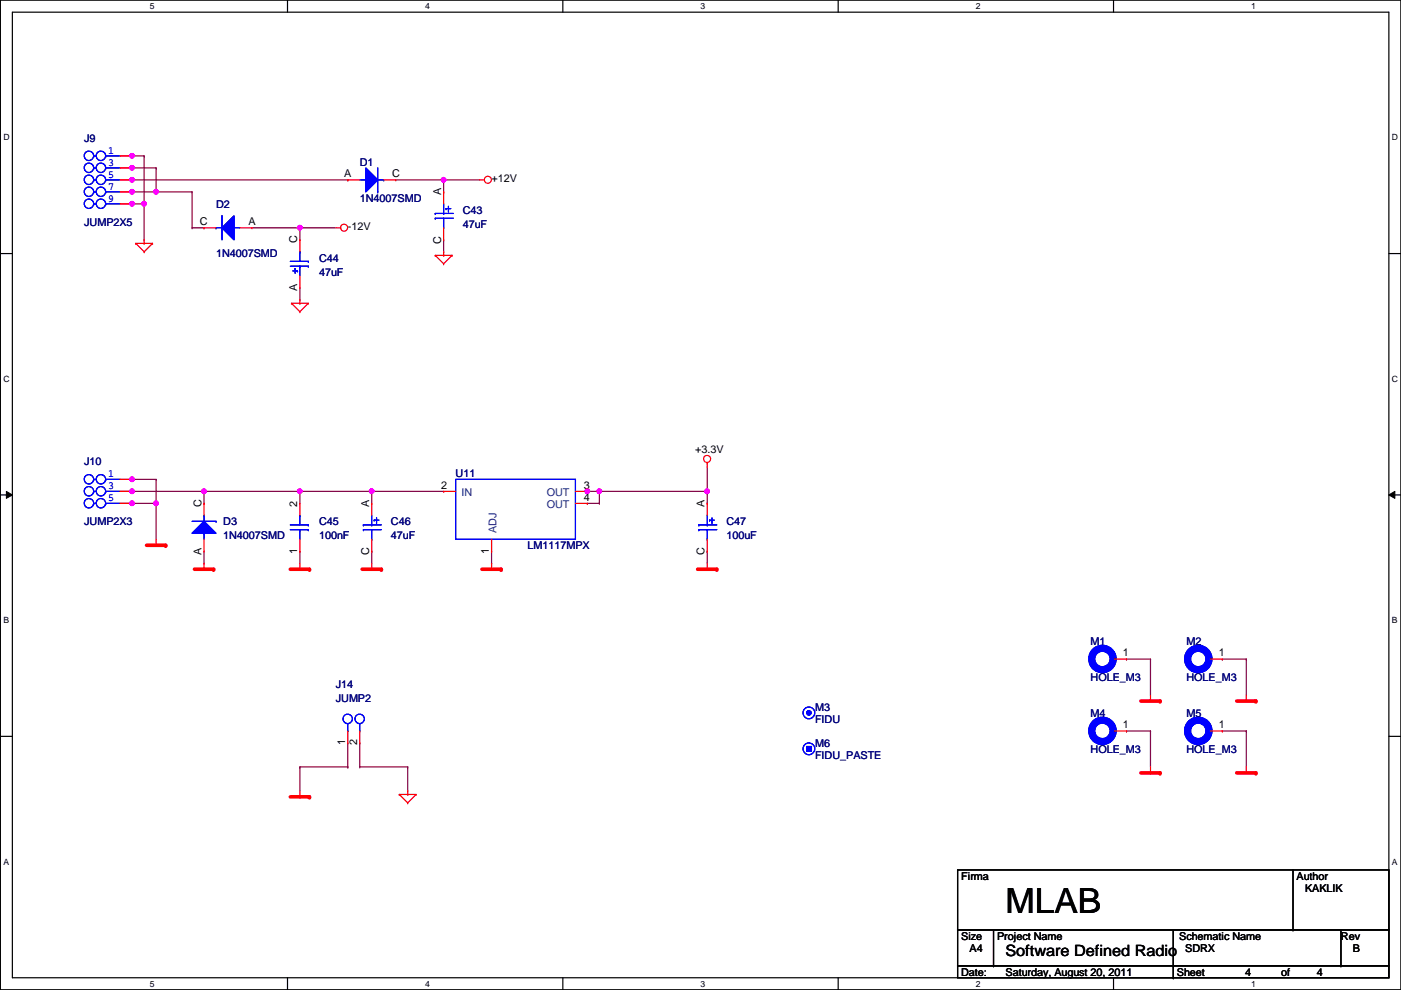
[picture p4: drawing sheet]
<svg xmlns="http://www.w3.org/2000/svg" width="297mm" height="210mm" viewBox="0 0 297 210" stroke-linecap="round" stroke-linejoin="round" font-family="sans-serif">
<path d="M.1 0h296.9v209.8h-296.9zM2.6 2.6h291.9v204.7h-291.9z" fill="none" stroke="#000" stroke-width=".25"/>
<g fill="#fff">
<path d="M31.8 .3h1v2h-1z"/>
<path d="M31.8 207.6h1v1.9h-1z"/>
</g>
<path d="M61 0v2.6M61 207.3v2.5" fill="none" stroke="#000" stroke-width=".25"/>
<g fill="#fff">
<path d="M90.1 .3h1v2h-1z"/>
<path d="M90.1 207.6h1v1.9h-1z"/>
</g>
<path d="M119.3 0v2.6M119.3 207.3v2.5" fill="none" stroke="#000" stroke-width=".25"/>
<g fill="#fff">
<path d="M148.5 .3h1v2h-1z"/>
<path d="M148.5 207.6h1v1.9h-1z"/>
</g>
<path d="M177.7 0v2.6M177.7 207.3v2.5" fill="none" stroke="#000" stroke-width=".25"/>
<g fill="#fff">
<path d="M206.9 .3h1v2h-1z"/>
<path d="M206.9 207.6h1v1.9h-1z"/>
</g>
<path d="M236.1 0v2.6M236.1 207.3v2.5" fill="none" stroke="#000" stroke-width=".25"/>
<g fill="#fff">
<path d="M265.3 .3h.9v2h-.9z"/>
<path d="M265.3 207.6h.9v1.9h-.9z"/>
<path d="M.7 28.2h1.3v1.9h-1.3z"/>
<path d="M295.1 28.2h1.3v1.9h-1.3z"/>
<path d="M.7 79.3h1.3v2h-1.3z"/>
<path d="M295.1 79.3h1.3v2h-1.3z"/>
</g>
<path d="M.1 53.8h2.5M294.5 53.8h2.5" fill="none" stroke="#000" stroke-width=".25"/>
<g fill="#fff">
<path d="M.7 130.5h1.2v2h-1.2z"/>
<path d="M295.1 130.5h1.2v2h-1.2z"/>
</g>
<path d="M.1 104.9h2.5M294.5 104.9h2.5" fill="none" stroke="#000" stroke-width=".25"/>
<path d="M1.4 104.2l1.2 .7-1.2 .8zM294.5 104.9l1.2-.7v1.5z" fill="#000"/>
<path d="M1.4 104.2l1.2 .7-1.2 .8zM294.5 104.9l1.2-.7v1.5z" fill="none" stroke="#000" stroke-width=".21"/>
<g fill="#fff">
<path d="M.7 181.7h1.2v2h-1.2z"/>
<path d="M295.1 181.7h1.2v2h-1.2z"/>
</g>
<path d="M.1 156.1h2.5M294.5 156.1h2.5" fill="none" stroke="#000" stroke-width=".25"/>
<g fill="none" stroke="#800040" stroke-width=".25">
<path d="M33.1 106.7h.1M33.1 106.7v7.6M238.8 139.7h.1M238.8 139.7h5.1M243.9 139.7h.1M243.9 139.7v7.7M259.2 139.7h.1M259.2 139.7h5M264.2 139.7h.1M264.2 139.7v7.7M238.8 155h.1M238.8 155h5.1"/>
<path d="M243.9 155h.1M243.9 155v7.6M259.2 155h.1M259.2 155h5M264.2 155h.1M264.2 155v7.6"/>
</g>
<circle cx="33.1" cy="106.7" r=".49" fill="#f0f"/>
<circle cx="33.1" cy="106.7" r=".49" fill="none" stroke="#f0f" stroke-width=".25"/>
<path d="M43.3 106.7h.1M43.3 119.4h.1M43.3 104.2v2.5M43.3 116.9v2.5M63.6 116.9h.1M63.6 104.2h.1M63.6 104.2v2.5M63.6 116.9v2.5M78.8 104.2h.1M78.8 104.2h15.3" fill="none" stroke="#800040" stroke-width=".25"/>
<circle cx="78.8" cy="104.2" r=".49" fill="#f0f"/>
<circle cx="78.8" cy="104.2" r=".49" fill="none" stroke="#f0f" stroke-width=".25"/>
<path d="M28 106.7h5.1M33.1 106.7h.1M43.3 104.2h.1M43.3 104.2h20.3M78.8 116.9h.1M78.8 116.9v2.5" fill="none" stroke="#800040" stroke-width=".25"/>
<circle cx="28" cy="106.7" r=".49" fill="#f0f"/>
<circle cx="28" cy="106.7" r=".49" fill="none" stroke="#f0f" stroke-width=".25"/>
<path d="M28 101.6h.1M28 101.6h5.1M33.1 101.6h.1M33.1 101.6v5.1" fill="none" stroke="#800040" stroke-width=".25"/>
<circle cx="28" cy="101.6" r=".49" fill="#f0f"/>
<circle cx="28" cy="101.6" r=".49" fill="none" stroke="#f0f" stroke-width=".25"/>
<path d="M28 104.2h15.3M43.3 104.2h.1" fill="none" stroke="#800040" stroke-width=".25"/>
<circle cx="28" cy="104.2" r=".49" fill="#f0f"/>
<circle cx="28" cy="104.2" r=".49" fill="none" stroke="#f0f" stroke-width=".25"/>
<circle cx="43.2" cy="104.2" r=".49" fill="#f0f"/>
<circle cx="43.2" cy="104.2" r=".49" fill="none" stroke="#f0f" stroke-width=".25"/>
<path d="M149.9 99.1v5.1M127.1 106.7h.1M127.1 104.2v2.5M149.9 104.2h.1" fill="none" stroke="#800040" stroke-width=".25"/>
<circle cx="127.1" cy="104.2" r=".49" fill="#f0f"/>
<circle cx="127.1" cy="104.2" r=".49" fill="none" stroke="#f0f" stroke-width=".25"/>
<path d="M124.5 106.7h.1M124.5 104.2h.1M124.5 106.7h2.6M124.5 104.2h2.6" fill="none" stroke="#800040" stroke-width=".25"/>
<circle cx="124.5" cy="104.2" r=".49" fill="#f0f"/>
<circle cx="124.5" cy="104.2" r=".49" fill="none" stroke="#f0f" stroke-width=".25"/>
<path d="M63.6 104.2h.1M63.6 104.2h15.2M78.8 104.2h.1M78.8 104.2v2.5" fill="none" stroke="#800040" stroke-width=".25"/>
<circle cx="63.6" cy="104.2" r=".49" fill="#f0f"/>
<circle cx="63.6" cy="104.2" r=".49" fill="none" stroke="#f0f" stroke-width=".25"/>
<path d="M104.2 119.4h.1M104.2 116.9v2.5M127.1 104.2h.1M127.1 104.2h22.8M149.9 116.9h.1M149.9 116.9v2.5" fill="none" stroke="#800040" stroke-width=".25"/>
<circle cx="149.9" cy="104.2" r=".49" fill="#f0f"/>
<circle cx="149.9" cy="104.2" r=".49" fill="none" stroke="#f0f" stroke-width=".25"/>
<path d="M28 33.1h2.6M30.6 33.1h.1M149.9 106.7h.1M149.9 104.2v2.5M63.6 162.6h.1M63.6 162.6v5.1M63.6 162.6h10.1M73.7 162.6h.1M76.3 162.6h10.1M86.4 162.6h.1M86.4 167.7h.1M86.4 162.6v5.1" fill="none" stroke="#800040" stroke-width=".25"/>
<circle cx="28" cy="33" r=".49" fill="#f0f"/>
<circle cx="28" cy="33" r=".49" fill="none" stroke="#f0f" stroke-width=".25"/>
<path d="M30.6 33.1v10.1M30.6 43.2h.1" fill="none" stroke="#800040" stroke-width=".25"/>
<circle cx="30.5" cy="43.2" r=".49" fill="#f0f"/>
<circle cx="30.5" cy="43.2" r=".49" fill="none" stroke="#f0f" stroke-width=".25"/>
<path d="M28 43.2h2.6M30.6 43.2h.1" fill="none" stroke="#800040" stroke-width=".25"/>
<circle cx="28" cy="43.2" r=".49" fill="#f0f"/>
<circle cx="28" cy="43.2" r=".49" fill="none" stroke="#f0f" stroke-width=".25"/>
<path d="M28 38.1h45.7M73.7 38.1h.1M30.6 50.8h.1M30.6 43.2v7.6" fill="none" stroke="#800040" stroke-width=".25"/>
<circle cx="28" cy="38.1" r=".49" fill="#f0f"/>
<circle cx="28" cy="38.1" r=".49" fill="none" stroke="#f0f" stroke-width=".25"/>
<path d="M28 35.6h5.1M33.1 35.6h.1" fill="none" stroke="#800040" stroke-width=".25"/>
<circle cx="28" cy="35.6" r=".49" fill="#f0f"/>
<circle cx="28" cy="35.6" r=".49" fill="none" stroke="#f0f" stroke-width=".25"/>
<path d="M33.1 35.6v5.1M28 40.7h.1M28 40.7h5.1M33.1 40.7h.1" fill="none" stroke="#800040" stroke-width=".25"/>
<circle cx="28" cy="40.7" r=".49" fill="#f0f"/>
<circle cx="28" cy="40.7" r=".49" fill="none" stroke="#f0f" stroke-width=".25"/>
<path d="M33.1 40.7h7.6M40.7 40.7h.1" fill="none" stroke="#800040" stroke-width=".25"/>
<circle cx="33.1" cy="40.7" r=".49" fill="#f0f"/>
<circle cx="33.1" cy="40.7" r=".49" fill="none" stroke="#f0f" stroke-width=".25"/>
<path d="M40.7 48.3h.1M40.7 40.7v7.6M40.7 48.3h2.6M43.3 48.3h.1M53.4 48.3h10.2M63.6 48.3h.1" fill="none" stroke="#800040" stroke-width=".25"/>
<circle cx="63.6" cy="48.3" r=".49" fill="#f0f"/>
<circle cx="63.6" cy="48.3" r=".49" fill="none" stroke="#f0f" stroke-width=".25"/>
<path d="M83.9 38.1h17.8M94.1 38.1h.1M94.1 38.1v2.6M63.6 50.8h.1M63.6 48.3v2.5M94.1 40.7h.1M94.1 53.4h.1M94.1 50.8v2.6M63.6 63.5h.1M63.6 61v2.5" fill="none" stroke="#800040" stroke-width=".25"/>
<circle cx="94" cy="38.1" r=".49" fill="#f0f"/>
<circle cx="94" cy="38.1" r=".49" fill="none" stroke="#f0f" stroke-width=".25"/>
<path d="M63.6 48.3h.1M63.6 48.3h7.6M73.7 157.5v5.1M76.3 157.5v5.1M73.7 162.6h.1M76.3 162.6h.1" fill="none" stroke="#800040" stroke-width=".25"/>
<path d="M243.9 148.6h.1M243.9 147.4v1.2" fill="none" stroke="#f00" stroke-width=".25"/>
<path d="M241.9 148.6h4.1" fill="none" stroke="#f00" stroke-width=".76"/>
<circle cx="246" cy="148.6" r=".38" fill="#f00"/>
<path d="M243.9 163.9h.1M243.9 162.6v1.3" fill="none" stroke="#f00" stroke-width=".25"/>
<path d="M241.9 163.9h4.1" fill="none" stroke="#f00" stroke-width=".76"/>
<circle cx="246" cy="163.9" r=".38" fill="#f00"/>
<path d="M264.2 163.9h.1M264.2 162.6v1.3" fill="none" stroke="#f00" stroke-width=".25"/>
<path d="M262.2 163.9h4.1" fill="none" stroke="#f00" stroke-width=".76"/>
<circle cx="266.3" cy="163.9" r=".38" fill="#f00"/>
<path d="M264.2 148.6h.1M264.2 147.4v1.2" fill="none" stroke="#f00" stroke-width=".25"/>
<path d="M262.2 148.6h4.1" fill="none" stroke="#f00" stroke-width=".76"/>
<circle cx="266.3" cy="148.6" r=".38" fill="#f00"/>
<path d="M33.1 115.6h.1M33.1 114.3v1.3" fill="none" stroke="#f00" stroke-width=".25"/>
<path d="M31.1 115.6h4" fill="none" stroke="#f00" stroke-width=".76"/>
<circle cx="35.1" cy="115.6" r=".38" fill="#f00"/>
<path d="M43.3 119.4v1.3M43.3 120.7h.1" fill="none" stroke="#f00" stroke-width=".25"/>
<path d="M41.2 120.7h4.1" fill="none" stroke="#f00" stroke-width=".76"/>
<circle cx="45.3" cy="120.7" r=".38" fill="#f00"/>
<path d="M78.8 119.4v1.3M78.8 120.7h.1" fill="none" stroke="#f00" stroke-width=".25"/>
<path d="M76.8 120.7h4.1" fill="none" stroke="#f00" stroke-width=".76"/>
<circle cx="80.9" cy="120.7" r=".38" fill="#f00"/>
<path d="M63.6 119.4v1.3M63.6 120.7h.1" fill="none" stroke="#f00" stroke-width=".25"/>
<path d="M61.5 120.7h4.1" fill="none" stroke="#f00" stroke-width=".76"/>
<circle cx="65.6" cy="120.7" r=".38" fill="#f00"/>
<g fill="none" stroke="#f00" stroke-width=".25">
<path d="M149.9 98.1h.1M149.9 98.1v1M104.2 119.4v1.3M104.2 120.7h.1"/>
<circle cx="149.9" cy="97.3" r=".75"/>
</g>
<path d="M102.2 120.7h4.1" fill="none" stroke="#f00" stroke-width=".76"/>
<circle cx="106.3" cy="120.7" r=".38" fill="#f00"/>
<path d="M149.9 119.4v1.3M149.9 120.7h.1" fill="none" stroke="#f00" stroke-width=".25"/>
<path d="M147.9 120.7h4.1" fill="none" stroke="#f00" stroke-width=".76"/>
<circle cx="152" cy="120.7" r=".38" fill="#f00"/>
<g fill="none" stroke="#f00" stroke-width=".25">
<path d="M28.8 51.6h.1M28.8 51.6h3.5M28.8 51.6l1.8 1.8M30.6 51.6h.1M30.6 53.4h.1M30.6 50.8v.8M32.3 51.6h.1M32.3 51.6l-1.7 1.8M63.6 169h.1M63.6 167.7v1.3M84.7 168.4h.1M84.7 168.4h3.5"/>
<path d="M84.7 168.4l1.7 1.8M86.4 168.4h.1M86.4 170.2h.1M86.4 167.7v.7M88.2 168.4h.1M88.2 168.4l-1.8 1.8"/>
</g>
<path d="M61.5 169h4.1" fill="none" stroke="#f00" stroke-width=".76"/>
<circle cx="65.6" cy="169" r=".38" fill="#f00"/>
<g fill="none" stroke="#f00" stroke-width=".25">
<path d="M101.7 38.1h1M102.7 38.1h.1M71.2 48.3h1M72.2 48.3h.1M92.3 54.1h.1M92.3 54.1h3.5M92.3 54.1l1.8 1.8M94.1 54.1h.1M94.1 55.9h.1M94.1 53.4v.7M95.8 54.1h.1M95.8 54.1l-1.7 1.8"/>
<path d="M61.8 64.3h.1M61.8 64.3h3.6M61.8 64.3l1.8 1.8M63.6 64.3h.1M63.6 66.1h.1M63.6 63.5v.8M65.4 64.3h.1M65.4 64.3l-1.8 1.8M149.9 106.7h.1M149.9 116.9h.1M149.9 106.7v2.6M149.9 114.3v2.6"/>
<path d="M73.7 157.5h.1M73.7 155v2.5M76.3 157.5h.1M76.3 155v2.5"/>
<circle cx="103.4" cy="38.1" r=".75"/>
<circle cx="73" cy="48.3" r=".75"/>
</g>
<path d="M203 184.4h91.5v12.7h-91.5zM203 197.1h91.5v7.7h-91.5zM210.6 197.1v7.7M248.7 197.1v10.2M274.1 197.1h.1M274.1 184.4v12.7M284.3 197.1v7.7M203 204.8h91.5v2.5h-91.5zM210.6 204.8h.1M248.7 204.8h.1M248.7 207.3h.1M284.3 204.8h.1" fill="none" stroke="#000" stroke-width=".25"/>
<g fill="none" stroke="#00f" stroke-width=".25">
<path d="M148.2 111.3h.1M148.2 112.3h.1M148.2 111.3h3.8M148.2 112.3h3.8M149.9 111.3h.1M149.9 114.3h.1M149.9 109.3v2M149.9 112.3v2M150.4 110.3h.1M150.4 110.3h1.1M151 110.8h.1M151 109.8v1"/>
<path d="M73.7 155h.1M73.7 153.5v1.5M76.3 155h.1M76.3 153.5v1.5"/>
<circle cx="73.7" cy="152.4" r="1"/>
<circle cx="76.3" cy="152.4" r="1"/>
</g>
<circle cx="171.5" cy="151.1" r=".49" fill="#00f"/>
<g fill="none" stroke="#00f" stroke-width=".25">
<circle cx="171.5" cy="151.1" r=".49"/>
<circle cx="171.5" cy="151.1" r="1.25"/>
</g>
<circle cx="171.5" cy="151.1" r=".49" fill="#00f"/>
<g fill="none" stroke="#00f" stroke-width=".25">
<path d="M40.7 110.5h5.1M43.3 109.3h.1M43.3 109.3v1.2M45.8 110.5h.1M256.4 155h.1M256.4 155h.2"/>
<circle cx="171.5" cy="151.1" r=".49"/>
<circle cx="171.5" cy="151.1" r="1.25"/>
</g>
<circle cx="254.1" cy="155" r="2.27" fill="none" stroke="#00f" stroke-width="1.5"/>
<path d="M256.6 155h2.6M259.2 155h.1" fill="none" stroke="#f00" stroke-width=".25"/>
<path d="M43.3 110.5l2.5 2.6h-5.1z" fill="#00f"/>
<path d="M40.7 110.5h5.1M43.3 110.5l2.5 2.6h-5.1zM43.3 113.1h.1M43.3 109.3h.1M43.3 109.3v1.2M43.3 113.1v1.2M45.8 110.5h.1" fill="none" stroke="#00f" stroke-width=".25"/>
<path d="M43.3 110.5l2.5 2.6h-5.1z" fill="#00f"/>
<g fill="none" stroke="#00f" stroke-width=".25">
<path d="M43.3 110.5l2.5 2.6h-5.1zM43.3 113.1h.1M43.3 113.1v1.2"/>
<circle cx="171.5" cy="158.8" r="1.25"/>
</g>
<path d="M43.3 116.9h.1M43.3 106.7h.1M43.3 106.7v2.6M43.3 114.3v2.6" fill="none" stroke="#f00" stroke-width=".25"/>
<path d="M171 158.3h1v1h-1z" fill-rule="evenodd" fill="#00f"/>
<g fill="none" stroke="#00f" stroke-width=".25">
<path d="M171 158.3h1v1h-1z"/>
<circle cx="171.5" cy="158.8" r="1.25"/>
</g>
<path d="M171 158.3h1v1h-1z" fill-rule="evenodd" fill="#00f"/>
<g fill="none" stroke="#00f" stroke-width=".25">
<path d="M19.9 33.1h.1M19.9 35.6h.1M19.9 38.1h.1M19.9 33.1h.5M19.9 35.6h.5M19.9 38.1h.5M22.4 33.1h.1M22.4 35.6h.1M22.4 38.1h.1M22.4 33.1h3.1M22.4 35.6h3.1M22.4 38.1h3.1"/>
<path d="M19.9 40.7h.1M19.9 43.2h.1M19.9 40.7h.5M19.9 43.2h.5M22.4 40.7h.1M22.4 43.2h.1M22.4 40.7h3.1M22.4 43.2h3.1M45.8 48.3h.1M45.8 48.3h1.3M47.1 45.8h.1M47.1 45.8v5"/>
<path d="M92.3 45.3h.1M92.3 46.3h.1M92.3 45.3h3.8M92.3 46.3h3.8M94.1 45.3h.1M94.1 48.3h.1M94.1 43.2v2.1M94.1 46.3v2M94.6 44.2h.1M94.6 44.2h1M95.1 44.7h.1M95.1 43.7v1"/>
<path d="M19.9 101.6h.1M19.9 104.2h.1M19.9 106.7h.1M19.9 101.6h.5M19.9 104.2h.5M19.9 106.7h.5M22.4 101.6h.1M22.4 104.2h.1M22.4 106.7h.1M22.4 101.6h3.1M22.4 104.2h3.1M22.4 106.7h3.1"/>
<path d="M77 111.3h.1M77 112.3h.1M77 111.3h3.9M77 112.3h3.9M78.8 111.3h.1M78.8 114.3h.1M78.8 109.3v2M78.8 112.3v2M79.3 110.3h.1M79.3 110.3h1M79.8 110.8h.1M79.8 109.8v1"/>
<path d="M96.6 101.6h25.4v12.7h-25.4zM256.4 139.7h.1M256.4 139.7h.2M171 158.3h1v1h-1zM236 155h.1M236 155h.3"/>
<circle cx="18.9" cy="33" r="1"/>
<circle cx="18.9" cy="38.1" r="1"/>
<circle cx="18.9" cy="35.6" r="1"/>
<circle cx="21.4" cy="33" r="1"/>
<circle cx="21.4" cy="38.1" r="1"/>
<circle cx="21.4" cy="35.6" r="1"/>
<circle cx="18.9" cy="40.7" r="1"/>
<circle cx="18.9" cy="43.2" r="1"/>
<circle cx="21.4" cy="40.7" r="1"/>
<circle cx="21.4" cy="43.2" r="1"/>
<circle cx="18.9" cy="101.6" r="1"/>
<circle cx="18.9" cy="104.2" r="1"/>
<circle cx="18.9" cy="106.7" r="1"/>
<circle cx="21.4" cy="101.6" r="1"/>
<circle cx="21.4" cy="104.2" r="1"/>
<circle cx="21.4" cy="106.7" r="1"/>
</g>
<g fill="none" stroke="#f00" stroke-width=".25">
<path d="M25.5 33.1h2.5M25.5 35.6h2.5M25.5 38.1h2.5M28 33.1h.1M28 35.6h.1M28 38.1h.1M25.5 40.7h2.5M25.5 43.2h2.5M28 40.7h.1M28 43.2h.1M94.1 40.7h.1M94.1 50.8h.1"/>
<path d="M94.1 40.7v2.5M94.1 48.3v2.5M25.5 101.6h2.5M25.5 104.2h2.5M25.5 106.7h2.5M28 101.6h.1M28 104.2h.1M28 106.7h.1M78.8 106.7h.1M78.8 116.9h.1M78.8 106.7v2.6M78.8 114.3v2.6"/>
<path d="M94.1 104.2h.1M94.1 104.2h2.5M104.2 116.9h.1M104.2 114.3v2.6M122 104.2h2.5M122 106.7h2.5M124.5 104.2h.1M124.5 106.7h.1M256.6 139.7h2.6M259.2 139.7h.1M236.3 155h2.5M238.8 155h.1"/>
</g>
<g fill="none" stroke="#00f" stroke-width="1.5">
<circle cx="254.1" cy="139.7" r="2.27"/>
<circle cx="233.7" cy="155" r="2.27"/>
</g>
<path d="M49.6 45.8v5l-2.5-2.5z" fill="#00f"/>
<path d="M45.8 48.3h.1M45.8 48.3h1.3M47.1 45.8h.1M47.1 45.8v5M49.6 45.8v5l-2.5-2.5zM49.6 48.3h.1M49.6 48.3h1.3" fill="none" stroke="#00f" stroke-width=".25"/>
<path d="M49.6 45.8v5l-2.5-2.5z" fill="#00f"/>
<g fill="none" stroke="#00f" stroke-width=".25">
<path d="M80.1 35.6v5.1M80.1 38.1h1.3M81.4 38.1h.1M49.6 45.8v5l-2.5-2.5zM49.6 48.3h.1M49.6 48.3h1.3M61.5 56.4h3.9M61.5 55.4h3.9M62.1 57.4h1M62.6 56.9h.1M62.6 56.9v1.1M63.1 57.4h.1"/>
<path d="M63.6 56.4h.1M63.6 53.4h.1M63.6 53.4v2M63.6 56.4v2.1M65.4 56.4h.1M65.4 55.4h.1M80.1 40.7h.1"/>
</g>
<path d="M43.3 48.3h.1M43.3 48.3h2.5M50.9 48.3h2.5M53.4 48.3h.1M63.6 50.8h.1M63.6 50.8v2.6M63.6 58.5v2.5M63.6 61h.1" fill="none" stroke="#f00" stroke-width=".25"/>
<path d="M77.6 35.6l2.5 2.5-2.5 2.6z" fill="#00f"/>
<path d="M76.3 38.1h1.3M77.6 35.6l2.5 2.5-2.5 2.6zM77.6 38.1h.1M80.1 38.1h1.3M80.1 35.6v5.1M81.4 38.1h.1M80.1 40.7h.1" fill="none" stroke="#00f" stroke-width=".25"/>
<path d="M77.6 35.6l2.5 2.5-2.5 2.6z" fill="#00f"/>
<g fill="none" stroke="#00f" stroke-width=".25">
<path d="M76.3 38.1h1.3M77.6 35.6l2.5 2.5-2.5 2.6zM77.6 38.1h.1M61.5 112.3h3.9M61.5 111.3h3.9M63.6 112.3h.1M63.6 109.3h.1M63.6 109.3v2M63.6 112.3v2M65.4 112.3h.1M65.4 111.3h.1M236 139.7h.1"/>
<path d="M236 139.7h.3"/>
</g>
<path d="M73.7 38.1h.1M73.7 38.1h2.6M81.4 38.1h2.5M83.9 38.1h.1M63.6 116.9h.1M63.6 106.7h.1M63.6 106.7v2.6M63.6 114.3v2.6M236.3 139.7h2.5M238.8 139.7h.1" fill="none" stroke="#f00" stroke-width=".25"/>
<circle cx="233.7" cy="139.7" r="2.27" fill="none" stroke="#00f" stroke-width="1.5"/>
<circle cx="33.1" cy="106.7" r=".49" fill="#f0f"/>
<circle cx="33.1" cy="106.7" r=".49" fill="none" stroke="#f0f" stroke-width=".25"/>
<circle cx="78.8" cy="104.2" r=".49" fill="#f0f"/>
<circle cx="78.8" cy="104.2" r=".49" fill="none" stroke="#f0f" stroke-width=".25"/>
<circle cx="28" cy="106.7" r=".49" fill="#f0f"/>
<circle cx="28" cy="106.7" r=".49" fill="none" stroke="#f0f" stroke-width=".25"/>
<circle cx="28" cy="101.6" r=".49" fill="#f0f"/>
<circle cx="28" cy="101.6" r=".49" fill="none" stroke="#f0f" stroke-width=".25"/>
<circle cx="28" cy="104.2" r=".49" fill="#f0f"/>
<circle cx="28" cy="104.2" r=".49" fill="none" stroke="#f0f" stroke-width=".25"/>
<circle cx="43.2" cy="104.2" r=".49" fill="#f0f"/>
<circle cx="43.2" cy="104.2" r=".49" fill="none" stroke="#f0f" stroke-width=".25"/>
<circle cx="127.1" cy="104.2" r=".49" fill="#f0f"/>
<circle cx="127.1" cy="104.2" r=".49" fill="none" stroke="#f0f" stroke-width=".25"/>
<circle cx="124.5" cy="104.2" r=".49" fill="#f0f"/>
<circle cx="124.5" cy="104.2" r=".49" fill="none" stroke="#f0f" stroke-width=".25"/>
<circle cx="63.6" cy="104.2" r=".49" fill="#f0f"/>
<circle cx="63.6" cy="104.2" r=".49" fill="none" stroke="#f0f" stroke-width=".25"/>
<circle cx="149.9" cy="104.2" r=".49" fill="#f0f"/>
<circle cx="149.9" cy="104.2" r=".49" fill="none" stroke="#f0f" stroke-width=".25"/>
<circle cx="28" cy="33" r=".49" fill="#f0f"/>
<circle cx="28" cy="33" r=".49" fill="none" stroke="#f0f" stroke-width=".25"/>
<circle cx="30.5" cy="43.2" r=".49" fill="#f0f"/>
<circle cx="30.5" cy="43.2" r=".49" fill="none" stroke="#f0f" stroke-width=".25"/>
<circle cx="28" cy="43.2" r=".49" fill="#f0f"/>
<circle cx="28" cy="43.2" r=".49" fill="none" stroke="#f0f" stroke-width=".25"/>
<circle cx="28" cy="38.1" r=".49" fill="#f0f"/>
<circle cx="28" cy="38.1" r=".49" fill="none" stroke="#f0f" stroke-width=".25"/>
<circle cx="28" cy="35.6" r=".49" fill="#f0f"/>
<circle cx="28" cy="35.6" r=".49" fill="none" stroke="#f0f" stroke-width=".25"/>
<circle cx="28" cy="40.7" r=".49" fill="#f0f"/>
<circle cx="28" cy="40.7" r=".49" fill="none" stroke="#f0f" stroke-width=".25"/>
<circle cx="33.1" cy="40.7" r=".49" fill="#f0f"/>
<circle cx="33.1" cy="40.7" r=".49" fill="none" stroke="#f0f" stroke-width=".25"/>
<circle cx="63.6" cy="48.3" r=".49" fill="#f0f"/>
<circle cx="63.6" cy="48.3" r=".49" fill="none" stroke="#f0f" stroke-width=".25"/>
<circle cx="94" cy="38.1" r=".49" fill="#f0f"/>
<circle cx="94" cy="38.1" r=".49" fill="none" stroke="#f0f" stroke-width=".25"/>
<text font-size="7.4" x="213.2" y="193.6">MLAB</text>
<text font-size="3.3" x="213.2" y="202.6">Software Defined Radio</text>
<g font-size="2.3" fill="#000080">
<text x="17.9" y="30.1">J9</text>
<text x="76.3" y="35.1">D1</text>
<text x="17.9" y="47.8">JUMP2X5</text>
<text x="45.8" y="44">D2</text>
<text x="76.3" y="42.8">1N4007SMD</text>
<text x="98.1" y="45.3">C43</text>
<text x="98.1" y="48.3">47uF</text>
<text x="45.8" y="54.4">1N4007SMD</text>
<text x="67.6" y="55.5">C44</text>
<text x="67.6" y="58.5">47uF</text>
<text x="17.9" y="98.6">J10</text>
<text x="96.6" y="101.2">U11</text>
<text x="17.9" y="111.3">JUMP2X3</text>
<text x="47.3" y="111.3">D3</text>
<text x="67.6" y="111.3">C45</text>
<text x="82.9" y="111.3">C46</text>
<text x="154" y="111.3">C47</text>
<text x="47.3" y="114.4">1N4007SMD</text>
<text x="67.6" y="114.4">100nF</text>
<text x="82.9" y="114.4">47uF</text>
<text x="111.8" y="116.4">LM1117MPX</text>
<text x="154" y="114.4">100uF</text>
<text x="231.2" y="136.7">M1</text>
<text x="251.5" y="136.7">M2</text>
<text x="71.2" y="145.9">J14</text>
<text x="71.2" y="148.9">JUMP2</text>
<text x="231.2" y="144.4">HOLE_M3</text>
<text x="251.5" y="144.4">HOLE_M3</text>
<text x="172.8" y="150.7">M3</text>
<text x="172.8" y="153.2">FIDU</text>
<text x="231.2" y="152">M4</text>
<text x="251.5" y="152">M5</text>
<text x="172.8" y="158.3">M6</text>
<text x="172.8" y="160.9">FIDU_PASTE</text>
<text x="231.2" y="159.6">HOLE_M3</text>
<text x="251.5" y="159.6">HOLE_M3</text>
</g>
<g font-size="2.3" fill="#00f">
<text x="22.9" y="32.6">1</text>
<text x="22.9" y="35.2">3</text>
<text x="22.9" y="37.7">5</text>
<text x="22.9" y="40.3">7</text>
<text x="22.9" y="42.8">9</text>
<text x="22.9" y="101.2">1</text>
<text x="22.9" y="103.8">3</text>
<text x="22.9" y="106.3">5</text>
</g>
<g font-size="2.3">
<text x="73" y="37.6">A</text>
<text x="83.1" y="37.6">C</text>
<text x="93.5" y="41.4" transform="rotate(-90 93.5 41.4)">A</text>
<text x="104.2" y="38.7">+12V</text>
<text x="42.4" y="47.8">C</text>
<text x="52.7" y="47.8">A</text>
<text x="63" y="51.6" transform="rotate(-90 63 51.6)">C</text>
<text x="73.7" y="48.9">-12V</text>
<text x="93.5" y="51.7" transform="rotate(-90 93.5 51.7)">C</text>
<text x="63" y="61.8" transform="rotate(-90 63 61.8)">A</text>
<text x="147.4" y="96.1">+3.3V</text>
<text x="42.7" y="107.5" transform="rotate(-90 42.7 107.5)">C</text>
<text x="63" y="107.5" transform="rotate(-90 63 107.5)">2</text>
<text x="78.3" y="107.5" transform="rotate(-90 78.3 107.5)">A</text>
<text x="93.6" y="103.6">2</text>
<text x="123.8" y="103.6">3</text>
<text x="123.8" y="106.2">4</text>
<text x="149.4" y="107.5" transform="rotate(-90 149.4 107.5)">A</text>
<text x="42.7" y="117.6" transform="rotate(-90 42.7 117.6)">A</text>
<text x="63" y="117.4" transform="rotate(-90 63 117.4)">1</text>
<text x="78.3" y="117.8" transform="rotate(-90 78.3 117.8)">C</text>
<text x="103.7" y="117.4" transform="rotate(-90 103.7 117.4)">1</text>
<text x="149.4" y="117.8" transform="rotate(-90 149.4 117.8)">C</text>
<text x="238.1" y="139.2">1</text>
<text x="258.4" y="139.2">1</text>
<text x="238.1" y="154.4">1</text>
<text x="258.4" y="154.4">1</text>
<text x="73.2" y="158" transform="rotate(-90 73.2 158)">1</text>
<text x="75.7" y="158" transform="rotate(-90 75.7 158)">2</text>
<text x="203.8" y="186.5">Firma</text>
<text x="274.9" y="186.5">Author</text>
<text x="276.7" y="189.1">KAKLIK</text>
<text x="203.8" y="199.2">Size</text>
<text x="205.6" y="201.8">A4</text>
<text x="211.4" y="199.2">Project Name</text>
<text x="250" y="199.2">Schematic Name</text>
<text x="251.3" y="201.8">SDRX</text>
<text x="284.3" y="199.2">Rev</text>
<text x="286.8" y="201.8">B</text>
<text x="203.8" y="206.8">Date:</text>
<text x="213.2" y="206.8">Saturday, August 20, 2011</text>
<text x="249.5" y="206.8">Sheet</text>
<text x="264" y="206.8">4</text>
<text x="271.6" y="206.8">of</text>
<text x="279.2" y="206.8">4</text>
</g>
<g font-size="2.3" fill="#004080">
<text x="97.9" y="105.2">IN</text>
<text x="115.9" y="105.2">OUT</text>
<text x="115.9" y="107.8">OUT</text>
<text x="105.3" y="113.1" transform="rotate(-90 105.3 113.1)">ADJ</text>
</g>
<g font-size="1.8">
<text x="31.8" y="1.9">5</text>
<text x="90.1" y="1.9">4</text>
<text x="148.5" y="1.9">3</text>
<text x="206.9" y="1.9">2</text>
<text x="265.3" y="1.9">1</text>
<text x=".7" y="29.8">D</text>
<text x="295.1" y="29.8">D</text>
<text x=".7" y="80.9">C</text>
<text x="295.1" y="80.9">C</text>
<text x=".7" y="132.1">B</text>
<text x="295.1" y="132.1">B</text>
<text x=".7" y="183.3">A</text>
<text x="295.1" y="183.3">A</text>
<text x="31.8" y="209.2">5</text>
<text x="90.1" y="209.2">4</text>
<text x="148.5" y="209.2">3</text>
<text x="206.9" y="209.2">2</text>
<text x="265.3" y="209.2">1</text>
</g>
</svg>
